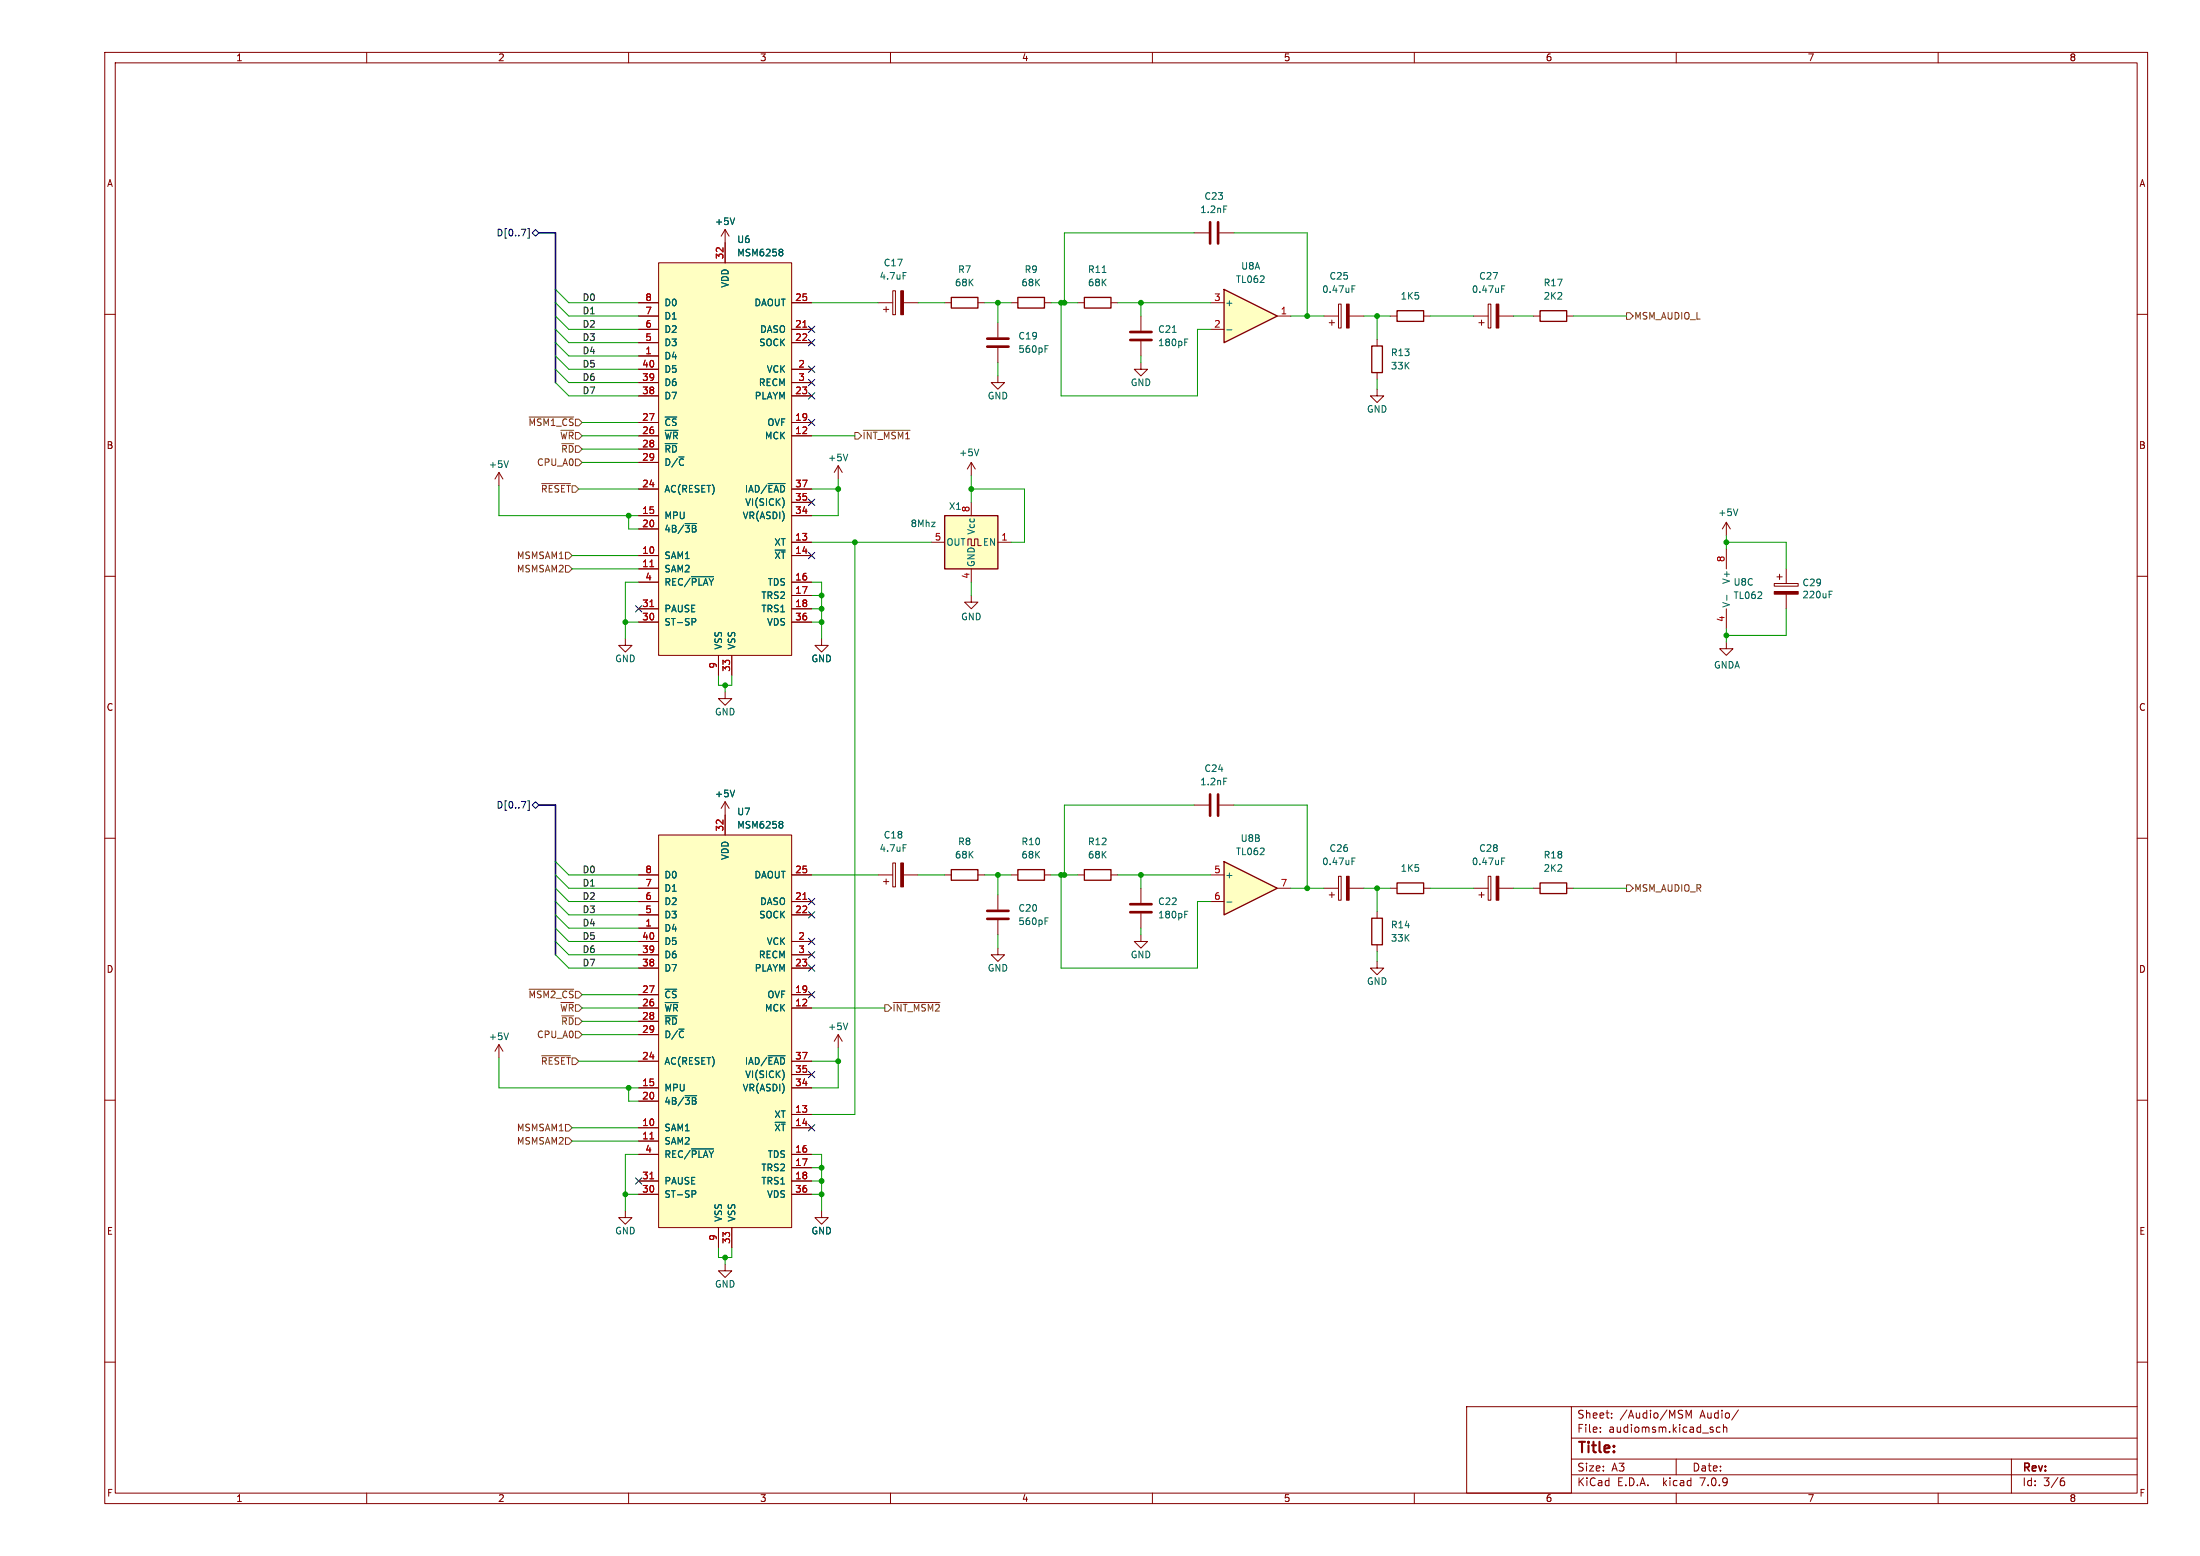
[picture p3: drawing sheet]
<svg xmlns="http://www.w3.org/2000/svg" width="420mm" height="297mm" viewBox="0 0 420 297" stroke-linecap="round" stroke-linejoin="round" font-family="sans-serif">
<g fill="none" stroke="#840000" stroke-width=".19">
<path d="M20 10h390v277h-390zM22 12h386v273h-386zM70 10v2M120 10v2M170 10v2M220 10v2M270 10v2M320 10v2M370 10v2M20 60h2M121.9 57.8h3.8M125.7 50.2h25.4v74.9h-25.4z"/>
<path d="M138.4 46.4v3.8M151.1 57.8h3.8M284.1 58h.5v4.6h-.5zM408 60h2M121.9 67.9h3.8M121.9 70.5h3.8M121.9 62.9h3.8M121.9 65.4h3.8M121.9 75.6h3.8M121.9 73h3.8M121.9 60.3h3.8M151.1 70.5h3.8"/>
<path d="M151.1 62.9h3.8M151.1 65.4h3.8M151.1 75.6h3.8M151.1 73h3.8M265.4 60.3h1.3M271.8 60.3h1.2M281.3 60.3h2.8M282.3 61.6h1M282.8 61.1v1M286.1 60.3h2.8M292.7 60.3h1.3M299.1 60.3h1.3"/>
<path d="M95.2 90.2v2.5M95.2 90.2l-.7 1.2M95.2 90.2l.8 1.2M121.9 83.2h3.8M121.9 98.4h3.8M121.9 80.6h3.8M121.9 93.3h3.8M121.9 85.7h3.8M121.9 88.3h3.8M151.1 83.2h3.8M151.1 98.4h3.8M151.1 80.6h3.8"/>
<path d="M151.1 93.3h3.8M151.1 95.9h3.8M160 88.9l-.7 1.3M160 88.9v2.5M160 88.9l.8 1.3M185.4 95.9v2.5M329.6 99.7v2.5M329.6 99.7l-.8 1.3M329.6 99.7l.7 1.3M20 110h2M121.9 106h3.8M121.9 108.6h3.8"/>
<path d="M121.9 111.1h3.8M121.9 116.2h3.8M121.9 101h3.8M121.9 118.7h3.8M151.1 106h3.8M151.1 103.5h3.8M151.1 111.1h3.8M151.1 113.7h3.8M151.1 116.2h3.8M151.1 118.7h3.8M177.8 103.5h2.5M184.8 104.1v-1.2h.6v1.2h.7v-1.2h.6v1.2h.6"/>
<path d="M185.4 108.6v2.5M190.5 103.5h2.5M329.6 104.8v3.8M329.6 116.2v3.8M338.7 111.4h4.6v.5h-4.6zM339.2 110.1h1M339.7 109.6v1M341 108.6v2.8M341 113.4v2.8M408 110h2M119.4 121.9v1.3h1.2l-1.2 1.3-1.3-1.3h1.3M137.2 125.1v3.8"/>
<path d="M138.4 132.1v1.3h1.3l-1.3 1.2-1.2-1.2h1.2M139.7 125.1v3.8M156.8 121.9v1.3h1.3l-1.3 1.3-1.2-1.3h1.2M20 160h2M138.4 153v2.6M138.4 153l-.7 1.3M138.4 153l.8 1.3M408 160h2M167.6 167h2.8M168.7 168.3h1M169.2 167.8v1M170.4 164.7h.5v4.6h-.5z"/>
<path d="M172.5 167h2.8M193 167h1.3M199.4 167h1.3M205.7 167h1.3M212.1 167h1.3M217.8 178.4v1.3h1.3l-1.3 1.3-1.3-1.3h1.3M217.8 169.5v2.8M217.8 174.4v2.8M252.7 169.5h2.8M253.7 170.8h1.1M254.3 170.3v1M255.5 167.3h.5v4.5h-.5z"/>
<path d="M257.6 169.5h2.7M262.9 174v1.3M265.4 169.5h1.3M271.8 169.5h1.2M95.2 199.4l-.7 1.3M95.2 199.4v2.5M95.2 199.4l.8 1.3M262.9 183.5v1.3h1.3l-1.3 1.3-1.3-1.3h1.3M262.9 180.3v1.3M20 210h2M408 210h2M20 260h2"/>
<path d="M408 260h2M280 268.5h20v16.5h-20zM300 278.5h108M300 274.5h108M300 268.5h108M305.5 273.2v.2M305.5 272.5v.1M307.7 270.5v.2M307.7 269.8v.1M320 278.5v3M321 269.2l.2 .1M321.2 270.1v.4"/>
<path d="M321.9 270.7v-1.5l.5 1.1 .5-1.1v1.5M328.4 272.5l-.5-.1-.2 .3 .1 .6h.6M329 272.5l.2-.1 .4 .1 .1 .9M329 271.9v1.5M331.9 269.1l-1.3 1.9M384 278.5v6.5M70 285v2M120 285v2M170 285v2M220 285v2M270 285v2M300 281.5h108"/>
<path d="M320 285v2M370 285v2M393.6 282.7h.3l.3 .2-.1 .5-.5 .2M394 282.1l-.4 .1"/>
</g>
<g fill="none" stroke="#006464" stroke-width=".19">
<path d="M149.2 47.6l.2 .2-.2 .3 .2 .3v.2l-.2 .2M286.7 55.2h.4M286.7 54.6h.6M97.1 88l-.5 1.2M146.6 92.3h3.3M149.6 95.4l.1 .5-.1 .7M161.8 86.7l-.4 1.3M331.8 97.2l-.5 1.2M132 110.1h4.2M132.1 118.1h.5l.2 .2-.1 .4h-.6M148 105h1.9M329.7 113.6v1"/>
<path d="M349.2 113.5h.4M349.2 112.8h.6M140.2 150.8l-.4 1.3M172.4 161.2h.6M226.2 174.5h.4M226.2 173.9h.6M258.1 164.4h.4M258.1 163.8h.6M97.1 197.2l-.5 1.2"/>
</g>
<g fill="#840000" stroke="#840000" stroke-width=".19">
<path d="M257 167.3h.6v4.5h-.6z"/>
<path d="M172 164.7h.5v4.6h-.5z"/>
<path d="M285.6 58h.5v4.6h-.5z"/>
<path d="M338.7 112.9h4.6v.5h-4.6z"/>
</g>
<g fill="#ffffc2" stroke="#ffffc2" stroke-width=".19">
<path d="M125.7 50.2h25.4v74.9h-25.4z"/>
<path d="M180.3 98.4h10.2v10.2h-10.2z"/>
</g>
<path d="M153.3 62.4h.7M124.1 108.2h.7M124.1 115.8h.7" fill="none" stroke="#a90000" stroke-width=".19"/>
<path d="M266.7 59.3h5.1v2h-5.1zM294 59.3h5.1v2h-5.1zM180.3 98.4h10.2v10.2h-10.2zM194.3 166h5.1v2h-5.1zM207 166h5.1v2h-5.1zM261.9 175.3h2v5h-2zM266.7 168.5h5.1v2.1h-5.1z" fill="none" stroke="#840000" stroke-width=".25"/>
<path d="M215.8 174.1h4M215.8 172.6h4" fill="none" stroke="#840000" stroke-width=".51"/>
<path d="M233.7 164.5l10.1 5-10.1 5.1z" fill="#ffffc2"/>
<path d="M181.6 56.8h5.1v2h-5.1zM194.3 56.8h5.1v2h-5.1zM207 56.8h5.1v2h-5.1zM261.9 66h2v5.1h-2zM233.7 164.5l10.1 5-10.1 5.1zM294 168.5h5.1v2.1h-5.1z" fill="none" stroke="#840000" stroke-width=".25"/>
<g fill="none" stroke="#840000" stroke-width=".19">
<path d="M167.6 57.8h2.8M168.7 59.1h1M169.2 58.5v1.1M170.4 55.5h.5v4.6h-.5zM172.5 57.8h2.8M180.3 57.8h1.3M186.7 57.8h1.3M193 57.8h1.3M199.4 57.8h1.3M205.7 57.8h1.3M212.1 57.8h1.3M228 44.5h2.8"/>
<path d="M232.8 44.5h2.8M255.5 58h.5v4.6h-.5zM190.5 71.8v1.2h1.3l-1.3 1.3-1.3-1.3h1.3M190.5 61.6v2.8M190.5 66.4v2.8M217.8 69.2v1.3h1.3l-1.3 1.3-1.3-1.3h1.3M217.8 60.3v2.8M217.8 65.2v2.7M252.7 60.3h2.8M253.7 61.6h1.1M254.3 61.1v1M257.6 60.3h2.7"/>
<path d="M262.9 74.3v1.3h1.3l-1.3 1.2-1.3-1.2h1.3M262.9 64.8v1.2M262.9 71.1v1.3M185.4 88.3l.8 1.2M185.4 88.3v2.5M185.4 88.3l-.7 1.2M185.4 113.7v1.2h-1.3l1.3 1.3 1.3-1.3h-1.3M228 153.7h2.8M232.8 153.7h2.8M231.1 167h2.6M231.1 172.1h2.6M243.8 169.5h2.6"/>
<path d="M281.3 169.5h2.8M282.3 170.8h1M282.8 170.3v1M284.1 167.3h.5v4.5h-.5zM286.1 169.5h2.8M292.7 169.5h1.3M299.1 169.5h1.3M160 197.5l-.7 1.3M160 197.5v2.5M160 197.5l.8 1.3"/>
</g>
<g fill="none" stroke="#006464" stroke-width=".19">
<path d="M233.6 39.3h.6M172.4 52h.6M210.4 52h.8M258.1 55.2h.4M258.1 54.6h.6M199.5 66.6h.4M199.5 66h.6M223.8 63.4h.7M226.2 65.3h.4M226.2 64.7h.6M186.9 85.7l-.5 1.3M233.6 148.5h.6"/>
<path d="M234.2 172.2h1M286.7 164.4h.4M286.7 163.8h.6M161.8 195.3l-.4 1.2"/>
</g>
<path d="M231 42.4v4.1M232.5 42.4v4.1M188.5 66.2h4M188.5 64.6h4M215.8 64.9h4M215.8 63.4h4M231 151.6v4.1M232.5 151.6v4.1" fill="none" stroke="#840000" stroke-width=".51"/>
<g fill="#840000" stroke="#840000" stroke-width=".19">
<path d="M285.6 167.3h.5v4.5h-.5z"/>
<path d="M257 58h.6v4.6h-.6z"/>
<path d="M172 55.5h.5v4.6h-.5z"/>
</g>
<path d="M233.7 55.2l10.1 5.1-10.1 5.1z" fill="#ffffc2"/>
<path d="M233.7 55.2l10.1 5.1-10.1 5.1zM181.6 166h5.1v2h-5.1z" fill="none" stroke="#840000" stroke-width=".25"/>
<g fill="none" stroke="#840000" stroke-width=".19">
<path d="M121.9 57.8h3.8M138.4 43.8l-.7 1.3M138.4 43.8v6.4M138.4 43.8l.8 1.3M151.1 57.8h3.8M231.1 57.8h2.6M121.9 60.3h3.8M121.9 62.9h3.8M121.9 67.9h3.8M121.9 70.5h3.8M121.9 65.4h3.8M121.9 75.6h3.8"/>
<path d="M121.9 73h3.8M151.1 62.9h3.8M151.1 70.5h3.8M151.1 65.4h3.8M151.1 75.6h3.8M151.1 73h3.8M231.1 62.9h2.6M243.8 60.3h2.6M121.9 83.2h3.8M121.9 98.4h3.8M121.9 80.6h3.8M121.9 93.3h3.8"/>
<path d="M121.9 85.7h3.8M121.9 88.3h3.8M151.1 83.2h3.8M151.1 98.4h3.8M151.1 80.6h3.8M151.1 93.3h3.8M151.1 95.9h3.8M121.9 106h3.8M121.9 108.6h3.8M121.9 111.1h3.8M121.9 116.2h3.8M121.9 101h3.8"/>
<path d="M121.9 118.7h3.8M151.1 106h3.8M151.1 103.5h3.8M151.1 111.1h3.8M151.1 113.7h3.8M151.1 116.2h3.8M151.1 118.7h3.8M137.2 125.1v3.8M139.7 125.1v3.8M329.6 122.6v1.2h1.2l-1.2 1.3-1.3-1.3h1.3M125.7 159.4h25.4v74.9h-25.4zM138.4 155.6v3.8"/>
<path d="M121.9 177.2h3.8M121.9 179.7h3.8M121.9 172.1h3.8M121.9 174.6h3.8M121.9 167h3.8M121.9 169.5h3.8M151.1 179.7h3.8M151.1 172.1h3.8M151.1 174.6h3.8M151.1 167h3.8M180.3 167h1.3M186.7 167h1.3"/>
<path d="M190.5 170.8v2.8M190.5 175.6v2.8M121.9 192.4h3.8M121.9 189.9h3.8M121.9 184.8h3.8M121.9 194.9h3.8M121.9 197.5h3.8M121.9 182.2h3.8M151.1 192.4h3.8M151.1 189.9h3.8M151.1 184.8h3.8M151.1 182.2h3.8"/>
<path d="M190.5 181v1.2h1.3l-1.3 1.3-1.3-1.3h1.3M121.9 215.3h3.8M121.9 217.8h3.8M121.9 207.6h3.8M121.9 210.2h3.8M121.9 202.6h3.8M151.1 215.3h3.8M151.1 212.7h3.8M151.1 207.6h3.8M151.1 202.6h3.8M151.1 205.1h3.8M119.4 231.1v1.3h1.2l-1.2 1.3-1.3-1.3h1.3"/>
<path d="M121.9 220.3h3.8M121.9 225.4h3.8M121.9 228h3.8M137.2 234.3v3.8M139.7 234.3v3.8M151.1 220.3h3.8M151.1 222.9h3.8M151.1 225.4h3.8M151.1 228h3.8M156.8 231.1v1.3h1.3l-1.3 1.3-1.2-1.3h1.2M138.4 241.3v1.3h1.3l-1.3 1.2-1.2-1.2h1.2"/>
</g>
<g fill="none" stroke="#006464" stroke-width=".19">
<path d="M140.2 41.6l-.4 1.3M149.2 47.6l.2 .2-.2 .3 .2 .3v.2l-.2 .2M234.2 63h1M146.6 92.3h3.3M149.6 95.4l.1 .5-.1 .7M132 110.1h4.2M132.1 118.1h.5l.2 .2-.1 .4h-.6M148 105h1.9M140.2 150.8l-.4 1.3M149.2 156.8l.2 .2-.2 .3 .2 .3v.2l-.2 .3M199.5 175.8h.4M199.5 175.2h.6"/>
<path d="M132 219.3h4.2M146.6 201.5h3.3M148 214.2h1.9M149.6 204.6l.1 .5-.1 .7M132.1 227.3h.5l.2 .2-.1 .4h-.6"/>
</g>
<path d="M125.7 159.4h25.4v74.9h-25.4z" fill="#ffffc2" stroke="#ffffc2" stroke-width=".19"/>
<path d="M153.3 62.4h.7M124.1 108.2h.7M124.1 115.8h.7M153.3 171.7h.7M124.1 217.4h.7M124.1 225h.7" fill="none" stroke="#a90000" stroke-width=".19"/>
<path d="M188.5 175.4h4M188.5 173.9h4" fill="none" stroke="#840000" stroke-width=".51"/>
<g fill="none" stroke="#725600" stroke-width=".19">
<path d="M310.5 59.7h.6l.7 .6-.7 .7h-.6zM101 79.6h8.5M103.4 92.3h5.5M109.9 87.6h.6l.6 .7-.6 .6h-.6zM163.2 82.6h.6l.7 .6-.7 .6h-.6zM164.8 82.1h8.9M107.9 108h.7l.6 .6-.6 .6h-.7zM107.9 105.4h.7l.6 .6-.6 .7h-.7zM310.5 168.9h.6l.7 .6-.7 .7h-.6zM101 188.8h8.5M109.9 196.9h.6l.6 .6-.6 .6h-.6zM168.9 191.8h.6l.7 .6-.7 .6h-.6z"/>
<path d="M170.5 191.4h8.9M103.4 201.5h5.5M107.9 217.2h.7l.6 .6-.6 .6h-.7zM107.9 214.6h.7l.6 .7-.6 .6h-.7z"/>
</g>
<g fill="none" stroke="#000084" stroke-width=".19">
<path d="M100.7 43.6h.3v1.9h-.3M101.6 44.5l.6-.7 .7 .7-.7 .6zM154.3 69.9l1.2 1.2M154.3 72.4l1.2 1.2M154.3 62.3l1.2 1.2M154.3 75l1.2 1.2M154.3 64.8l1.2 1.2M155.5 69.9l-1.2 1.2M155.5 72.4l-1.2 1.2M155.5 62.3l-1.2 1.2M155.5 75l-1.2 1.2M155.5 64.8l-1.2 1.2"/>
<path d="M154.3 80l1.2 1.3M154.3 95.3l1.2 1.2M155.5 80l-1.2 1.3M155.5 95.3l-1.2 1.2M121.3 115.6l1.2 1.2M122.5 115.6l-1.2 1.2M154.3 105.4l1.2 1.3M155.5 105.4l-1.2 1.3M100.7 152.9h.3v1.8h-.3M101.6 153.7l.6-.7 .7 .7-.7 .6zM154.3 171.5l1.2 1.2M154.3 179.1l1.2 1.2"/>
<path d="M154.3 174l1.2 1.2M155.5 171.5l-1.2 1.2M155.5 179.1l-1.2 1.2M155.5 174l-1.2 1.2M154.3 181.6l1.2 1.3M154.3 184.2l1.2 1.2M154.3 189.3l1.2 1.2M155.5 181.6l-1.2 1.3M155.5 184.2l-1.2 1.2M155.5 189.3l-1.2 1.2M154.3 204.5l1.2 1.2M154.3 214.7l1.2 1.2"/>
<path d="M155.5 204.5l-1.2 1.2M155.5 214.7l-1.2 1.2M121.3 224.8l1.2 1.2M122.5 224.8l-1.2 1.2"/>
</g>
<path d="M102.9 44.5h3.1v28.5M102.9 153.7h3.1v28.5" fill="none" stroke="#000084" stroke-width=".3"/>
<g fill="none" stroke="#009600" stroke-width=".19">
<path d="M106 55.2l2.6 2.6h13.3M106 57.8l2.6 2.5h13.3M154.9 57.8h12.7M175.3 57.8h5M188 57.8h5M190.5 57.8v3.8M200.7 57.8h5M202.6 57.8v17.8h26v-12.7h2.5M213.4 57.8h17.7M217.8 57.8v2.5M228 44.5h-24.8v13.3M235.6 44.5h14v15.8"/>
<path d="M106 60.3l2.6 2.6h13.3M106 62.9l2.6 2.5h13.3M106 73l2.6 2.6h13.3M106 67.9l2.6 2.6h13.3M106 70.5l2.6 2.5h13.3M106 65.4l2.6 2.5h13.3M190.5 69.2v2.6M217.8 67.9v1.3M246.4 60.3h6.3M260.3 60.3h5.1M262.9 60.3v4.5M262.9 72.4v1.9"/>
<path d="M273 60.3h8.3M288.9 60.3h3.8M300.4 60.3h10.1M95.2 92.7v5.7h26.7M110.5 93.3h11.4M111.1 83.2h10.8M111.1 80.6h10.8M111.1 88.3h10.8M111.1 85.7h10.8M120 98.4v2.6h1.9M154.9 83.2h8.3M154.9 93.3h5.1"/>
<path d="M160 91.4v7h-5.1M185.4 90.8v5.1M185.4 93.3h10.2v10.2h-2.6M109.2 106h12.7M109.2 108.6h12.7M119.4 118.7h2.5M121.9 111.1h-2.5v10.8M154.9 103.5h22.9M154.9 113.7h1.9M154.9 111.1h1.9v10.8M154.9 116.2h1.9M154.9 118.7h1.9"/>
<path d="M163.2 103.5v109.2h-8.3M185.4 111.1v2.6M329.6 103.5h11.4v5.1M329.6 102.2v2.6M341 116.2v5.1h-11.4M137.2 128.9v1.9h2.5v-1.9M138.4 130.8v1.3M329.6 120v2.6M228 153.7h-24.8v13.3M235.6 153.7h14v15.8M106 167l2.6 2.5h13.3M106 164.5l2.6 2.5h13.3"/>
<path d="M106 177.2l2.6 2.5h13.3M106 179.7l2.6 2.5h13.3M106 174.6l2.6 2.6h13.3M106 172.1l2.6 2.5h13.3M106 169.5l2.6 2.6h13.3M154.9 167h12.7M175.3 167h5M188 167h5M190.5 167v3.8M190.5 178.4v2.6M200.7 167h5M202.6 167v17.8h26v-12.7h2.5"/>
<path d="M213.4 167h17.7M217.8 167v2.5M217.8 177.2v1.2M246.4 169.5h6.3M260.3 169.5h5.1M262.9 169.5v4.5M273 169.5h8.3M288.9 169.5h3.8M300.4 169.5h10.1M106 182.2l2.6 2.6h13.3M111.1 192.4h10.8M111.1 189.9h10.8"/>
<path d="M111.1 197.5h10.8M111.1 194.9h10.8M154.9 192.4h14M262.9 181.6v1.9M95.2 201.9v5.7h26.7M109.2 217.8h12.7M109.2 215.3h12.7M110.5 202.6h11.4M120 207.6v2.6h1.9M154.9 202.6h5.1M160 200v7.6h-5.1M119.4 228h2.5"/>
<path d="M121.9 220.3h-2.5v10.8M137.2 238.1v1.9h2.5v-1.9M154.9 220.3h1.9v10.8M154.9 228h1.9M154.9 225.4h1.9M154.9 222.9h1.9M138.4 240v1.3"/>
</g>
<g fill="#009600" stroke="#009600" stroke-width=".19">
<circle cx="185.4" cy="93.3" r=".46"/>
<circle cx="160" cy="93.3" r=".46"/>
<circle cx="163.2" cy="103.5" r=".46"/>
<circle cx="156.8" cy="113.7" r=".46"/>
<circle cx="202.6" cy="57.8" r=".46"/>
<circle cx="190.5" cy="57.8" r=".46"/>
<circle cx="203.2" cy="57.8" r=".46"/>
<circle cx="217.8" cy="57.8" r=".46"/>
<circle cx="156.8" cy="116.2" r=".46"/>
<circle cx="156.8" cy="118.7" r=".46"/>
<circle cx="329.6" cy="103.5" r=".46"/>
<circle cx="262.9" cy="60.3" r=".46"/>
<circle cx="249.6" cy="60.3" r=".46"/>
<circle cx="329.6" cy="121.3" r=".46"/>
<circle cx="262.9" cy="169.5" r=".46"/>
<circle cx="249.6" cy="169.5" r=".46"/>
<circle cx="217.8" cy="167" r=".46"/>
<circle cx="160" cy="202.6" r=".46"/>
<circle cx="190.5" cy="167" r=".46"/>
<circle cx="202.6" cy="167" r=".46"/>
<circle cx="203.2" cy="167" r=".46"/>
<circle cx="119.4" cy="228" r=".46"/>
<circle cx="156.8" cy="225.4" r=".46"/>
<circle cx="156.8" cy="222.9" r=".46"/>
<circle cx="138.4" cy="240" r=".46"/>
<circle cx="120" cy="207.6" r=".46"/>
<circle cx="156.8" cy="228" r=".46"/>
<circle cx="119.4" cy="118.7" r=".46"/>
<circle cx="138.4" cy="130.8" r=".46"/>
<circle cx="120" cy="98.4" r=".46"/>
</g>
<text font-size="2.8" fill="#840000" x="301" y="277.9">Title:</text>
<g font-size="2.1" fill="#840000">
<text x="301" y="273.7">File:</text>
<text x="301" y="271">Sheet:</text>
<text x="307.1" y="273.7">audiomsm.kicad_sch</text>
<text x="309.2" y="271">/Audio/MSM</text>
<text x="324.6" y="271">Audio/</text>
<text x="301" y="281.1">Size:</text>
<text x="307.6" y="281.1">A3</text>
<text x="323" y="281.1">Date:</text>
<text x="386" y="281.3">Rev:</text>
<text x="301" y="283.9">KiCad</text>
<text x="308.7" y="283.9">E.D.A.</text>
<text x="317.6" y="283.9">kicad</text>
<text x="324.8" y="283.9">7.0.9</text>
<text x="386" y="283.9">Id:</text>
<text x="390.1" y="283.9">3/6</text>
</g>
<g font-size="1.8" fill="#840000">
<text x="45" y="11.9">1</text>
<text x="95" y="11.9">2</text>
<text x="145" y="11.9">3</text>
<text x="195" y="11.9">4</text>
<text x="245" y="11.9">5</text>
<text x="295" y="11.9">6</text>
<text x="345" y="11.9">7</text>
<text x="395" y="11.9">8</text>
<text x="20.3" y="35.9">A</text>
<text x="408.3" y="35.9">A</text>
<text x="20.3" y="85.9">B</text>
<text x="408.2" y="85.9">B</text>
<text x="20.3" y="135.9">C</text>
<text x="408.2" y="135.9">C</text>
<text x="20.3" y="185.9">D</text>
<text x="408.2" y="185.9">D</text>
<text x="20.3" y="235.9">E</text>
<text x="408.3" y="235.9">E</text>
<text x="20.3" y="285.9">F</text>
<text x="45" y="286.9">1</text>
<text x="95" y="286.9">2</text>
<text x="145" y="286.9">3</text>
<text x="195" y="286.9">4</text>
<text x="245" y="286.9">5</text>
<text x="295" y="286.9">6</text>
<text x="345" y="286.9">7</text>
<text x="395" y="286.9">8</text>
<text x="408.3" y="285.9">F</text>
</g>
<g font-size="1.8" fill="#006464">
<text x="229" y="40.9">1.2nF</text>
<text x="229.8" y="38.3">C23</text>
<text x="136.4" y="43.2">+5V</text>
<text x="140.6" y="46.6">U6</text>
<text x="140.6" y="49.1">MSM6258</text>
<text x="167.8" y="53.6">4.7uF</text>
<text x="168.6" y="51">C17</text>
<text x="182.8" y="52.3">R7</text>
<text x="195.5" y="52.3">R9</text>
<text x="207.6" y="52.3">R11</text>
<text x="236.8" y="51.7">U8A</text>
<text x="253.7" y="53.6">C25</text>
<text x="282.3" y="53.6">C27</text>
<text x="126.7" y="58.6">D0</text>
<text x="139.3" y="55" transform="rotate(-90 139.3 55)">VDD</text>
<text x="143.9" y="58.6">DAOUT</text>
<text x="182.2" y="54.8">68K</text>
<text x="194.9" y="54.8">68K</text>
<text x="207.6" y="54.8">68K</text>
<text x="233.8" y="58.6">+</text>
<text x="235.8" y="54.2">TL062</text>
<text x="252.3" y="56.1">0.47uF</text>
<text x="267.3" y="57.4">1K5</text>
<text x="280.9" y="56.1">0.47uF</text>
<text x="294.6" y="54.8">R17</text>
<text x="294.6" y="57.4">2K2</text>
<text x="126.7" y="63.7">D2</text>
<text x="126.7" y="61.2">D1</text>
<text x="145" y="63.7">DASO</text>
<text x="194.3" y="65">C19</text>
<text x="221" y="63.7">C21</text>
<text x="126.7" y="68.8">D4</text>
<text x="126.7" y="71.3">D5</text>
<text x="126.7" y="66.3">D3</text>
<text x="144.8" y="66.3">SOCK</text>
<text x="146.3" y="71.3">VCK</text>
<text x="194.3" y="67.5">560pF</text>
<text x="221" y="66.3">180pF</text>
<text x="265.4" y="68.2">R13</text>
<text x="265.4" y="70.7">33K</text>
<text x="126.7" y="76.4">D7</text>
<text x="126.7" y="73.9">D6</text>
<text x="144" y="76.4">PLAYM</text>
<text x="144.8" y="73.9">RECM</text>
<text x="188.5" y="76.4">GND</text>
<text x="215.8" y="73.9">GND</text>
<text x="126.7" y="81.5">~{CS}</text>
<text x="146.4" y="81.5">OVF</text>
<text x="260.9" y="79">GND</text>
<text x="93.2" y="89.5">+5V</text>
<text x="126.7" y="84">~{WR}</text>
<text x="126.7" y="86.6">~{RD}</text>
<text x="126.7" y="89.1">D/~{C}</text>
<text x="145.9" y="84">MCK</text>
<text x="158" y="88.2">+5V</text>
<text x="183" y="87.3">+5V</text>
<text x="126.7" y="94.2">AC(RESET)</text>
<text x="142.1" y="94.2">IAD/~{EAD}</text>
<text x="126.7" y="99.3">MPU</text>
<text x="126.7" y="101.8">4B/~{3B}</text>
<text x="141.7" y="99.3">VR(ASDI)</text>
<text x="142.2" y="96.7">VI(SICK)</text>
<text x="173.8" y="100.8">8Mhz</text>
<text x="181.1" y="97.5">X1</text>
<text x="327.9" y="98.7">+5V</text>
<text x="126.7" y="106.9">SAM1</text>
<text x="147.7" y="104.4">XT</text>
<text x="147.7" y="106.9">~{XT}</text>
<text x="180.6" y="104.4">OUT</text>
<text x="186.3" y="102.1" transform="rotate(-90 186.3 102.1)">Vcc</text>
<text x="187.6" y="104.4">EN</text>
<text x="126.7" y="109.4">SAM2</text>
<text x="126.7" y="112">REC/~{PLAY}</text>
<text x="146.5" y="112">TDS</text>
<text x="186.3" y="108.3" transform="rotate(-90 186.3 108.3)">GND</text>
<text x="330.4" y="111.6" transform="rotate(-90 330.4 111.6)">V+</text>
<text x="330.8" y="112">U8C</text>
<text x="344" y="112.1">C29</text>
<text x="126.7" y="119.6">ST-SP</text>
<text x="126.7" y="117.1">PAUSE</text>
<text x="145.3" y="114.5">TRS2</text>
<text x="145.3" y="117.1">TRS1</text>
<text x="146.3" y="119.6">VDS</text>
<text x="183.4" y="118.6">GND</text>
<text x="330.4" y="116.1" transform="rotate(-90 330.4 116.1)">V-</text>
<text x="330.8" y="114.5">TL062</text>
<text x="344" y="114.4">220uF</text>
<text x="138" y="124.1" transform="rotate(-90 138 124.1)">VSS</text>
<text x="140.6" y="124.1" transform="rotate(-90 140.6 124.1)">VSS</text>
<text x="117.3" y="126.6">GND</text>
<text x="154.8" y="126.6">GND</text>
<text x="327.1" y="127.8">GNDA</text>
<text x="136.4" y="136.8">GND</text>
<text x="229.8" y="147.5">C24</text>
<text x="136.4" y="152.4">+5V</text>
<text x="140.6" y="155.8">U7</text>
<text x="229" y="150.1">1.2nF</text>
<text x="140.6" y="158.3">MSM6258</text>
<text x="168.6" y="160.2">C18</text>
<text x="182.8" y="161.5">R8</text>
<text x="194.9" y="161.5">R10</text>
<text x="207.6" y="161.5">R12</text>
<text x="236.8" y="160.9">U8B</text>
<text x="126.7" y="167.9">D0</text>
<text x="139.3" y="164.2" transform="rotate(-90 139.3 164.2)">VDD</text>
<text x="143.9" y="167.9">DAOUT</text>
<text x="167.8" y="162.8">4.7uF</text>
<text x="182.2" y="164.1">68K</text>
<text x="194.9" y="164.1">68K</text>
<text x="207.6" y="164.1">68K</text>
<text x="233.8" y="167.9">+</text>
<text x="235.8" y="163.4">TL062</text>
<text x="252.3" y="165.3">0.47uF</text>
<text x="253.7" y="162.8">C26</text>
<text x="267.3" y="166.6">1K5</text>
<text x="280.9" y="165.3">0.47uF</text>
<text x="282.3" y="162.8">C28</text>
<text x="294.6" y="164.1">R18</text>
<text x="294.6" y="166.6">2K2</text>
<text x="126.7" y="172.9">D2</text>
<text x="126.7" y="170.4">D1</text>
<text x="145" y="172.9">DASO</text>
<text x="221" y="172.9">C22</text>
<text x="126.7" y="178">D4</text>
<text x="126.7" y="175.5">D3</text>
<text x="144.8" y="175.5">SOCK</text>
<text x="194.3" y="176.8">560pF</text>
<text x="194.3" y="174.2">C20</text>
<text x="221" y="175.5">180pF</text>
<text x="265.4" y="177.4">R14</text>
<text x="265.4" y="179.9">33K</text>
<text x="126.7" y="185.6">D7</text>
<text x="126.7" y="183.1">D6</text>
<text x="126.7" y="180.6">D5</text>
<text x="144" y="185.6">PLAYM</text>
<text x="144.8" y="183.1">RECM</text>
<text x="146.3" y="180.6">VCK</text>
<text x="188.5" y="185.6">GND</text>
<text x="215.8" y="183.1">GND</text>
<text x="126.7" y="190.7">~{CS}</text>
<text x="146.4" y="190.7">OVF</text>
<text x="260.9" y="188.2">GND</text>
<text x="126.7" y="193.3">~{WR}</text>
<text x="126.7" y="195.8">~{RD}</text>
<text x="145.9" y="193.3">MCK</text>
<text x="158" y="196.8">+5V</text>
<text x="93.2" y="198.7">+5V</text>
<text x="126.7" y="203.4">AC(RESET)</text>
<text x="126.7" y="198.3">D/~{C}</text>
<text x="142.1" y="203.4">IAD/~{EAD}</text>
<text x="126.7" y="208.5">MPU</text>
<text x="141.7" y="208.5">VR(ASDI)</text>
<text x="142.2" y="206">VI(SICK)</text>
<text x="126.7" y="211">4B/~{3B}</text>
<text x="147.7" y="213.6">XT</text>
<text x="126.7" y="216.1">SAM1</text>
<text x="126.7" y="218.7">SAM2</text>
<text x="126.7" y="221.2">REC/~{PLAY}</text>
<text x="146.5" y="221.2">TDS</text>
<text x="147.7" y="216.1">~{XT}</text>
<text x="126.7" y="226.3">PAUSE</text>
<text x="145.3" y="223.7">TRS2</text>
<text x="145.3" y="226.3">TRS1</text>
<text x="126.7" y="228.8">ST-SP</text>
<text x="138" y="233.3" transform="rotate(-90 138 233.3)">VSS</text>
<text x="140.6" y="233.3" transform="rotate(-90 140.6 233.3)">VSS</text>
<text x="146.3" y="228.8">VDS</text>
<text x="117.3" y="235.8">GND</text>
<text x="154.8" y="235.8">GND</text>
<text x="136.4" y="246">GND</text>
</g>
<g font-size="1.8" fill="#000084">
<text x="94.7" y="45.3">D[0..7]</text>
<text x="94.7" y="154.5">D[0..7]</text>
</g>
<g font-size="1.8" fill="#a90000">
<text x="138.2" y="49.6" transform="rotate(-90 138.2 49.6)">32</text>
<text x="123.1" y="57.5">8</text>
<text x="151.7" y="57.5">25</text>
<text x="231.7" y="57.5">3</text>
<text x="123.1" y="65.2">5</text>
<text x="123.1" y="62.6">6</text>
<text x="123.1" y="60.1">7</text>
<text x="151.7" y="62.6">21</text>
<text x="151.7" y="65.2">22</text>
<text x="231.7" y="62.6">2</text>
<text x="244.4" y="60.1">1</text>
<text x="122.5" y="70.2">40</text>
<text x="123.1" y="67.7">1</text>
<text x="152.3" y="70.2">2</text>
<text x="122.5" y="75.3">38</text>
<text x="122.5" y="72.8">39</text>
<text x="151.7" y="75.3">23</text>
<text x="152.3" y="72.8">3</text>
<text x="122.5" y="82.9">26</text>
<text x="122.5" y="80.4">27</text>
<text x="151.7" y="82.9">12</text>
<text x="151.7" y="80.4">19</text>
<text x="122.5" y="85.5">28</text>
<text x="122.5" y="88">29</text>
<text x="122.5" y="93.1">24</text>
<text x="151.7" y="95.6">35</text>
<text x="151.7" y="93.1">37</text>
<text x="122.5" y="98.2">15</text>
<text x="122.5" y="100.7">20</text>
<text x="151.7" y="98.2">34</text>
<text x="185.2" y="97.9" transform="rotate(-90 185.2 97.9)">8</text>
<text x="122.5" y="105.8">10</text>
<text x="151.7" y="103.3">13</text>
<text x="151.7" y="105.8">14</text>
<text x="178.4" y="103.3">5</text>
<text x="191.1" y="103.3">1</text>
<text x="329.3" y="107.4" transform="rotate(-90 329.3 107.4)">8</text>
<text x="122.5" y="108.3">11</text>
<text x="123.1" y="110.9">4</text>
<text x="151.7" y="110.9">16</text>
<text x="151.7" y="113.4">17</text>
<text x="185.2" y="110.6" transform="rotate(-90 185.2 110.6)">4</text>
<text x="122.5" y="118.5">30</text>
<text x="122.5" y="116">31</text>
<text x="151.7" y="116">18</text>
<text x="151.7" y="118.5">36</text>
<text x="329.3" y="118.8" transform="rotate(-90 329.3 118.8)">4</text>
<text x="136.9" y="127.7" transform="rotate(-90 136.9 127.7)">9</text>
<text x="139.4" y="128.3" transform="rotate(-90 139.4 128.3)">33</text>
<text x="138.2" y="158.8" transform="rotate(-90 138.2 158.8)">32</text>
<text x="123.1" y="166.8">8</text>
<text x="151.7" y="166.8">25</text>
<text x="231.7" y="166.8">5</text>
<text x="123.1" y="171.8">6</text>
<text x="123.1" y="169.3">7</text>
<text x="151.7" y="171.8">21</text>
<text x="231.7" y="171.8">6</text>
<text x="244.4" y="169.3">7</text>
<text x="122.5" y="179.5">40</text>
<text x="123.1" y="176.9">1</text>
<text x="123.1" y="174.4">5</text>
<text x="151.7" y="174.4">22</text>
<text x="152.3" y="179.5">2</text>
<text x="122.5" y="184.5">38</text>
<text x="122.5" y="182">39</text>
<text x="151.7" y="184.5">23</text>
<text x="152.3" y="182">3</text>
<text x="122.5" y="189.6">27</text>
<text x="151.7" y="189.6">19</text>
<text x="122.5" y="192.2">26</text>
<text x="122.5" y="194.7">28</text>
<text x="122.5" y="197.2">29</text>
<text x="151.7" y="192.2">12</text>
<text x="122.5" y="202.3">24</text>
<text x="151.7" y="202.3">37</text>
<text x="122.5" y="207.4">15</text>
<text x="122.5" y="209.9">20</text>
<text x="151.7" y="207.4">34</text>
<text x="151.7" y="204.9">35</text>
<text x="122.5" y="215">10</text>
<text x="151.7" y="212.5">13</text>
<text x="151.7" y="215">14</text>
<text x="122.5" y="217.6">11</text>
<text x="123.1" y="220.1">4</text>
<text x="151.7" y="220.1">16</text>
<text x="122.5" y="227.7">30</text>
<text x="122.5" y="225.2">31</text>
<text x="151.7" y="222.6">17</text>
<text x="151.7" y="225.2">18</text>
<text x="151.7" y="227.7">36</text>
<text x="136.9" y="236.9" transform="rotate(-90 136.9 236.9)">9</text>
<text x="139.4" y="237.5" transform="rotate(-90 139.4 237.5)">33</text>
</g>
<g font-size="1.8" fill="#0f0f0f">
<text x="111.1" y="57.5">D0</text>
<text x="111.1" y="60.1">D1</text>
<text x="111.1" y="65.1">D3</text>
<text x="111.1" y="62.6">D2</text>
<text x="111.1" y="67.7">D4</text>
<text x="111.1" y="70.2">D5</text>
<text x="111.1" y="75.3">D7</text>
<text x="111.1" y="72.8">D6</text>
<text x="111.1" y="166.7">D0</text>
<text x="111.1" y="171.8">D2</text>
<text x="111.1" y="169.3">D1</text>
<text x="111.1" y="179.4">D5</text>
<text x="111.1" y="176.9">D4</text>
<text x="111.1" y="174.4">D3</text>
<text x="111.1" y="184.5">D7</text>
<text x="111.1" y="182">D6</text>
</g>
<g font-size="1.8" fill="#725600">
<text x="311.9" y="61.2">MSM_AUDIO_L</text>
<text x="100.8" y="81.5">~{MSM1_CS}</text>
<text x="102.4" y="89.1">CPU_A0</text>
<text x="106.8" y="84">~{WR}</text>
<text x="107" y="86.6">~{RD}</text>
<text x="164.6" y="84">~{INT_MSM1}</text>
<text x="103.2" y="94.2">~{RESET}</text>
<text x="98.6" y="106.9">MSMSAM1</text>
<text x="98.6" y="109.4">MSMSAM2</text>
<text x="311.9" y="170.4">MSM_AUDIO_R</text>
<text x="100.8" y="190.7">~{MSM2_CS}</text>
<text x="106.8" y="193.3">~{WR}</text>
<text x="107" y="195.8">~{RD}</text>
<text x="170.3" y="193.3">~{INT_MSM2}</text>
<text x="102.4" y="198.3">CPU_A0</text>
<text x="103.2" y="203.4">~{RESET}</text>
<text x="98.6" y="218.7">MSMSAM2</text>
<text x="98.6" y="216.1">MSMSAM1</text>
</g>
</svg>
